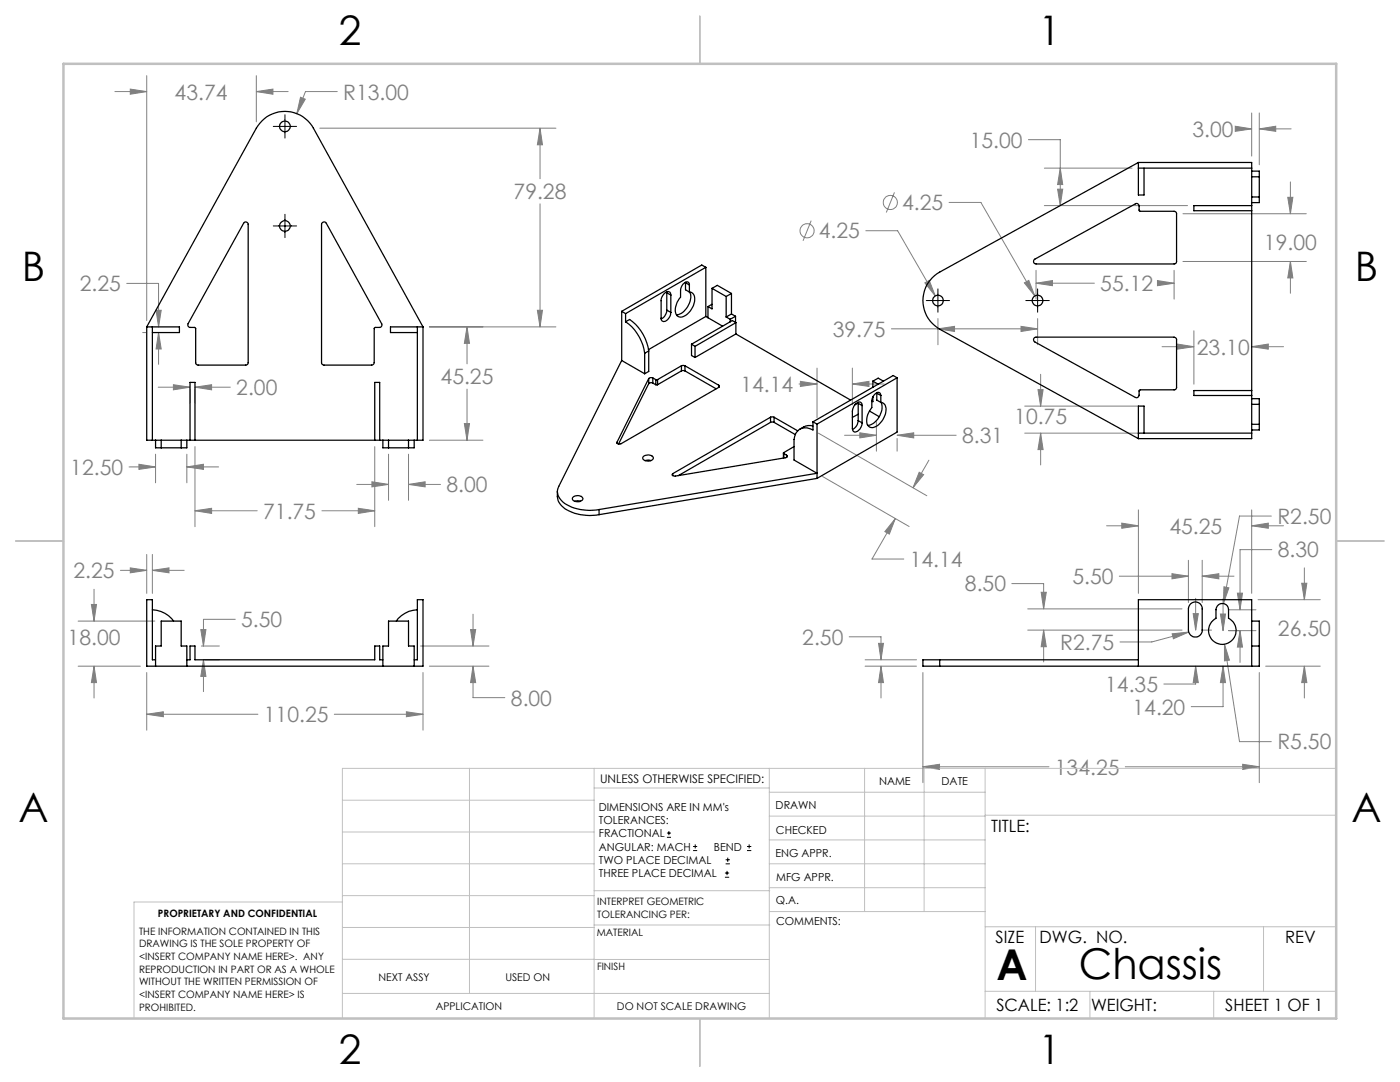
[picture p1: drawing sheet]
<svg xmlns="http://www.w3.org/2000/svg" width="279mm" height="216mm" viewBox="0 0 279 216" stroke-linecap="round" stroke-linejoin="round" font-family="sans-serif">
<g fill="none" stroke="#808080" stroke-width=".2">
<path d="M22.9 18.3h6.4M26 17.8l3.3 .5-3.3 .5zM29.3 15.1v48.9M51.2 18.3l3.3-.5v1zM51.2 18.3h6.3M51.2 15.1v9.2M60 19.4l.9 .4-1.7 2.9zM67.3 18.3h-6.3l-1.8 4.4M63.8 25.6h47.1M107.8 25.6l.5 3.3h-1.1zM107.8 25.6v10.1M178.5 38.4l-1.6 4"/>
<path d="M205.2 27.9h6.4v13.1M208.4 33.5h17.5M211.1 37.7h1l-.5 3.3zM211.6 33.5l.5 3.3h-1zM246.5 25.2l3.3 .5-3.3 .5zM247.3 25.7h2.5M249.8 22.5v8.7M251.3 25.7l3.3-.5v1zM251.3 22.5v10.4M251.3 25.7h6.4M257 39.4h1l-.5 3.3zM257.5 36.3v6.4"/>
<path d="M25.3 56.6h6.3v8.6M107.8 40.7v24.5M161.9 44l-1.6 4M172.8 46h6.3l7.6 13.1M184.6 56.4l.9-.4 1.2 3.1zM189.4 40.4h6.4l10.7 18.7M204.4 56.4l.9-.4 1.2 3.1zM206.8 56.5l3.2-.5v1zM206.8 56.5h11.6M206.8 53.9v5.8M208.4 41h28.6M231 56l3.3 .5-3.3 .5z"/>
<path d="M231.3 56.5h3M234.3 53.9v5.8M236.1 42.7h24.6M236.1 52.2h24.6M257.5 52.2l.5 3.3h-1zM257.5 52.2v6.3M28.5 66.4h.6M31.2 61.9h1l-.6 3.3zM31.6 77.3h6.3M31.6 66.4l.6 3.2h-1zM31.6 66.4v6.3M34.6 76.8l3.3 .5-3.3 .5z"/>
<path d="M37.9 77.6v2.8M38.9 77.3l3.3-.5v1zM38.9 77.6v2.8M38.9 77.3h7.1M85.7 65.2h25.2M93.2 65.2l.5 3.3h-1zM93.2 65.2v7.4M93.2 77.6v10.2M107.2 61.9h1.1l-.5 3.3zM159.5 76.6h3.6M159.7 76.1l3.4 .5-3.4 .5zM163.1 73.4v10"/>
<path d="M170.1 76.6l3.3-.5v1zM170.1 73.4v7.4M170.1 76.6h6.4M177.9 65.6h29.2M187.2 65.6l3.3-.5v1zM187.2 63.6v5.2M203.8 65.1l3.3 .5-3.3 .5zM207.1 63.6v5.2M207.2 77.8h1l-.5 3.2zM207.7 74.7v6.3M231.9 69.2h6.4M234.9 68.7l3.4 .5-3.4 .5z"/>
<path d="M238.3 66v10.7M249.8 69.2l3.3-.5v1zM249.8 69.2h6.4M25.8 93.2h5.2M27.7 92.6l3.3 .6-3.3 .5zM31 90.6v5.7M37.3 93.2l3.3-.6v1.1zM37.3 90.6v5.7M37.3 93.2h6.3M38.9 89.1v16M71.2 96.7h6.3M74.2 96.1l3.3 .6-3.3 .5z"/>
<path d="M74.8 89.1v16M77.5 90.6v9.2M81.5 96.7l3.3-.6v1.1zM81.5 90.6v9.2M81.5 96.7h6.4M85.7 87.8h10.7M92.7 84.5h1l-.5 3.3zM163.3 86.4l21.7 12.5M164.1 95.1l17.3 10M168.6 86.9h6.3M171.6 86.4l3.3 .5-3.3 .5zM174.9 84.1v5.9"/>
<path d="M179 86.9l3.4-.5v1zM179 87.5v2.5M179 86.9h11.8M183.4 94.2l.9 .5-2.1 2.6zM185.4 91.8l-3.2 5.5M204.5 86.4h22.5M204.5 81h22.5M207.7 86.4l.5 3.3h-1zM207.7 86.4v6.4M18.8 117.6v6.3M24 113.8h5.3M26 113.3l3.3 .5-3.3 .5z"/>
<path d="M29.3 110.6v7.8M30.4 113.8l3.3-.5v1zM30.4 110.6v7.8M30.4 113.8h6.4M38.9 101.9l3.3-.5v1zM38.9 101.9h12.4M64.2 101.9h10.6M71.5 101.4l3.3 .5-3.3 .5zM178.7 103.5l-1.2 3.1-.9-.5zM178.7 103.5l-4.7 8h6.4M201.9 116.5h6.4v5M207.8 118.2h1l-.5 3.3z"/>
<path d="M220.8 104.9h6.4M223.4 115h13.8M223.9 104.4l3.3 .5-3.3 .5zM227.2 101.7v16.7M233.9 114.5l3.3 .5-3.3 .5zM237.2 111.8v8.4M238.6 119.4v6.3M239.9 115l3.3-.5v1zM239.9 111.8v8.4M239.9 115h6.4M244.1 119.5v6.3M244.3 117.1l1 .2-1.1 3.1z"/>
<path d="M246.9 118.4h1.1l-.5 3.3zM249.8 104.9l3.3-.5v1zM249.8 101.7v16.7M249.8 104.9h6.4M251.1 119.7h12.4M253.7 103h-6.3l-3.2 17.4M253.8 109.7h-6.3v12M259.8 116.4h1l-.5 3.3zM260.3 113.3v6.4M15.6 123.9h15.3M15.6 132.9h12.4M18.2 120.6h1.1l-.5 3.3z"/>
<path d="M18.8 132.9l.5 3.3h-1.1zM18.8 132.9v6.4M29.3 134.2v11.5M40.1 125.6h1l-.5 3.3zM40.2 128.9h3.6M40.6 131.7l.5 3.3h-1zM40.6 131.7v6.3M40.8 131.7h3M47 123.6h-6.4v5.3M83.9 128.9h13.7M84.4 134.2v11.5M85.7 132.9h11.9"/>
<path d="M93.9 125.6h1l-.5 3.3zM94.4 132.9l.5 3.3h-1zM94.4 132.9v6.3h6.4M94.4 122.6v6.3M169.5 127.1h6.3v4.6M172.6 131.7h10.3M172.6 132.9h10.3M175.3 128.4h1l-.5 3.3zM175.8 132.9l.5 3.3h-1zM175.8 132.9v6.4M184.2 134.2v22M205.1 121.5h30.8"/>
<path d="M205.1 125.7h30.8M208.3 125.7l.5 3.3h-1zM208.3 125.7v6.4M233.9 126.5l3.3-.4-3 1.4zM237.2 126.1l-7.3 2h-6.4M238.1 122.4h1l-.5 3.3zM238.6 132.9l.5 3.3h-1zM238.6 132.9v3.6h-6.3M239.8 125.7h2M243.6 122.5h1l-.5 3.3zM244.1 132.9l.5 3.3h-1zM244.1 132.9v8.1h-6.4"/>
<path d="M244.4 128.6l1 3.1-1 .2zM244.4 128.6l3 19.4h6.3M245.2 125.8h5.4M245.2 121.7h5.4M247.5 125.8l.5 3.3h-1.1zM247.5 125.8v6.4M251.3 134.2v22M252.6 132.9h10.9M260.3 132.9l.5 3.3h-1zM260.3 132.9v6.4M29.3 142.5l3.3-.5v1zM29.3 142.5h22.2"/>
<path d="M66.7 142.5h17.7M81.1 142l3.3 .5-3.3 .5zM184.2 153l3.3-.5v1zM184.2 153h25.1M224.6 153h26.7M248 152.5l3.3 .5-3.3 .5z"/>
<circle cx="161.1" cy="46" r="1.41"/>
<circle cx="177.7" cy="40.4" r="1.41"/>
</g>
<g fill="none" stroke="#000" stroke-width=".2">
<path d="M54.5 25.2h4.7M56.9 22.9v4.7M54.5 45.1h4.7M56.9 42.8v4.6M184.9 60h4.6M187.2 57.6v4.7M204.7 60h4.7M207.1 57.6v4.7M133.1 167.1h.8M133.1 166.2h.8M133.5 165.8v.9M138.3 169.7h.8"/>
<path d="M138.3 168.9h.8M138.7 168.5v.8M144.7 175h.8M144.7 174.2h.8M144.8 172.4h.9M144.8 171.6h.9M145.1 173.8v.8M145.2 171.1v.9M149.1 169.7h.8M149.1 168.9h.8M149.5 168.5v.8"/>
</g>
<g fill="none" stroke="#c0c0c0" stroke-width=".2">
<path d="M68.3 159.7h50.3M93.7 153.3v44.9M118.6 153.3v49.9M118.6 157.2h34.9M153.5 153.3v49.9M153.5 158.1h43.1M172.5 153.3v28.6M184.4 153.3v28.6M196.6 153.3v49.9M266.7 153.3h-198.4v49.9M68.3 178.7h50.3M68.3 172.4h50.3"/>
<path d="M68.3 166h50.3M68.3 180h-41.6v23.2M118.6 177.7h35M153.5 167.6h43.1M153.5 162.8h43.1M153.5 172.4h43.1M153.5 177.1h43.1M196.6 162.7h70.1M68.3 198.2h85.2M68.3 191.4l85.2 .1M68.3 185.1h50.3M118.6 184.6h35"/>
<path d="M153.6 181.9h43M196.6 197.8h70.1M196.6 184.9h70.1M206.7 184.9v12.9M217.5 197.8v5.4M242.2 197.8v5.4M252.2 184.9v12.9"/>
</g>
<path d="M139.7 3.2v9.5M3.1 107.9h9.6M266.7 107.9h9.5M139.7 203.2v9.6" fill="none" stroke="#c0c0c0" stroke-width=".25"/>
<path d="M12.7 12.7h254v190.5h-254z" fill="none" stroke="#c0c0c0" stroke-width=".5"/>
<path d="M60 19.4l-.8 3.3 1.7-2.9zM27.7 92.6l3.3 .6-3.3 .5zM37.3 93.2l3.3-.6v1.1zM74.2 96.1l3.3 .6-3.3 .5zM81.5 96.7l3.3-.6v1.1zM93.2 65.2l.5 3.3h-1zM92.7 84.5h1l-.5 3.3zM38.9 77.3l3.3-.5v1zM34.6 76.8l3.3 .5-3.3 .5zM31.6 66.4l.6 3.2h-1zM31.2 61.9h1l-.6 3.3zM107.8 25.6l.5 3.3h-1.1zM107.2 61.9h1.1l-.5 3.3zM51.2 18.3l3.3-.5v1zM26 17.8l3.3 .5-3.3 .5zM38.9 101.9l3.3-.5v1zM71.5 101.4l3.3 .5-3.3 .5zM29.3 142.5l3.3-.5v1zM81.1 142l3.3 .5-3.3 .5zM40.1 125.6h1l-.5 3.3zM40.6 131.7l.5 3.3h-1zM26 113.3l3.3 .5-3.3 .5zM30.4 113.8l3.3-.5v1zM18.2 120.6h1.1l-.5 3.3zM18.8 132.9l.5 3.3h-1.1zM93.9 125.6h1l-.5 3.3zM94.4 132.9l.5 3.3h-1zM184.2 153l3.3-.5v1zM248 152.5l3.3 .5-3.3 .5zM223.9 104.4l3.3 .5-3.3 .5zM249.8 104.9l3.3-.5v1zM175.3 128.4h1l-.5 3.3zM175.8 132.9l.5 3.3h-1zM259.8 116.4h1l-.5 3.3zM260.3 132.9l.5 3.3h-1zM233.9 126.5l.3 1 3-1.4zM207.8 118.2h1l-.5 3.3zM208.3 125.7l.5 3.3h-1zM233.9 114.5l3.3 .5-3.3 .5zM239.9 115l3.3-.5v1zM244.4 128.6v3.3l1-.2zM244.3 117.1l-.1 3.3 1.1-3.1zM238.6 132.9l.5 3.3h-1zM238.1 122.4h1l-.5 3.3zM247.5 125.8l.5 3.3h-1.1zM246.9 118.4h1.1l-.5 3.3zM244.1 132.9l.5 3.3h-1zM243.6 122.5h1l-.5 3.3zM204.4 56.4l2.1 2.7-1.2-3.1zM184.6 56.4l2.1 2.7-1.2-3.1zM231 56l3.3 .5-3.3 .5zM206.8 56.5l3.2-.5v1zM257 39.4h1l-.5 3.3zM257.5 52.2l.5 3.3h-1zM207.7 86.4l.5 3.3h-1zM207.2 77.8h1l-.5 3.2zM249.8 69.2l3.3-.5v1zM234.9 68.7l3.4 .5-3.4 .5zM187.2 65.6l3.3-.5v1zM203.8 65.1l3.3 .5-3.3 .5zM246.5 25.2l3.3 .5-3.3 .5zM251.3 25.7l3.3-.5v1zM211.6 33.5l.5 3.3h-1zM211.1 37.7h1l-.5 3.3zM183.4 94.2l.9 .5-2.1 2.6zM178.7 103.5l-1.2 3.1-.9-.5zM170.1 76.6l3.3-.5v1zM159.7 76.1l3.4 .5-3.4 .5zM171.6 86.4l3.3 .5-3.3 .5zM179 86.9l3.4-.5v1z" fill="#808080"/>
<g fill="none" stroke="#000" stroke-width=".25">
<path d="M227.2 33.5v5.4h1.1v-5.4M227.2 32.4l-39.7 21.9a6.5 6.5 0 0 0 0 11.4l39.7 21.8M227.2 32.4v1.1M227.2 32.4h22.6v55.1h-22.6M227.2 33.5h22.6M249.8 34.1h1.5v6.3h-1.5M249.8 39.3h1.5M249.8 35.3h1.5M48.7 44.4l.5-.1 .3 .3v28l-.4 .2h-9.8l-.2-.4v-6.9l-.3-.2h-.8a.49 .49 0 0 1-.5-.7zM64.3 44.5l.4-.2 .4 .3 11.1 20a.49 .49 0 0 1-.5 .7h-.8l-.2 .2v6.9l-.3 .4h-9.8l-.4-.2v-27.8zM133.1 58.4l.8 .5M133.1 58.2v3.7"/>
<path d="M133.9 58.9a.67 .67 0 0 0-.5-.7 .67 .67 0 0 0-.8 .3l-.7 1.3v3.7a.67 .67 0 0 0 .5 .7 .67 .67 0 0 0 .8-.4l.5-.7 .2-.8M133.9 58.9v3.4M136.8 56.4l.8 .5M136.8 56.3v1.5l.8 .5M137.6 56.9a.57 .57 0 0 0-.4-.7 .57 .57 0 0 0-.7 .3l-.3 .4-.3 .7-.1 1.7a3 3 0 0 0-.6 3.8 2.08 2.08 0 0 0 2.6-1.1 2.99 2.99 0 0 0 .5-3.5l-.7-.2M137.6 56.9v1.4M137.6 58.3a3.6 3.6 0 0 1-1.4 4.1l-1.2 .4M140.9 53.3l-.8-.4-16 9.2M140.9 53.3l-16.1 9.3M140.9 53.3v9.8M142.1 57.5v4.1l-.8-.4M142.1 57.5l2.8 1.7"/>
<path d="M142.1 57.5l1.1-.6 2.8 1.7M144.9 59.2v4.1M146 58.6l-1.1 .6M146 58.6v4.1M206.4 51.8l20.2-11.1a.49 .49 0 0 1 .7 .4v.9l.2 .2h6.8l.4 .2 .1 9.8-.2 .4-27.8 .1-.5-.2zM249.8 41h-11.5v1.1h11.5M29.3 65.2l21.9-39.6a6.5 6.5 0 0 1 11.3 0l21.9 39.6M29.3 65.2h1.1M29.3 65.2v22.6h55.1v-22.6M30.4 65.2h5.4v1.2h-5.4M30.4 65.2v22.6M83.3 65.2h-5.4v1.2h5.4"/>
<path d="M83.3 65.2h1.1M83.3 65.2v22.6M124.1 71.9l-12.6 25.1a2.61 2.61 0 0 0 1.2 3.5 9.6 9.6 0 0 0 6.9 1.2M124.1 71.9l4.6 2.7M124.1 62.1v9.8M124.1 62.1l.7 .5M124.8 64.2a9.2 9.2 0 0 1 3.9 6.3M124.8 64.2l.9-.5a9.3 9.3 0 0 1 3.8 6.3M124.8 62.6v1.6M128.7 70.5v4.1M129.5 75.5l-6.4 12.8M129.5 70v4.1l-.8 .5"/>
<path d="M129.5 75.5v1.1M129.5 76.6l-6.1 12M129.5 70l-.8 .5M130.3 75.4h-.5l-.3 .1M130.3 76.4l-.3-.1-.5 .3M130.3 75.4l.6 .3M130.3 75.4v1M130.3 76.4l.6 .4M130.9 75.7h.3M130.9 76.8h.3M130.9 75.7v1.1M131.2 75.7v1.1"/>
<path d="M133.1 61.9a2.07 2.07 0 0 1-1.2 1.7M133.1 61.9l.8 .4M136 73h.7M136 74h.7M136 73l-4.8 2.7M136 73v1M136 74l-4.8 2.8M136.7 73l6.7 3.9M136.7 73v1M136.7 74l6.2 3.6M138 68.7v2.2l.7 .4M138 68.7l.7 .4"/>
<path d="M138.7 69.1v2.2M140.9 63.1l-11.5 6.7M140.9 63.1l.4 .3M141.3 63.4l2.9 1.7M141.3 61.2v2.2M142.1 60.7l-.8 .5M143.4 76.9l.2 .2-.2 .2M143.4 77.3l-19.5 11.2a.5 .5 0 0 1-.8-.2M143.4 76.9v.4M144.9 63.3l.8 .4M145.7 63.7v.5M146 62.7l-1.1 .6"/>
<path d="M146 62.7l.8 .4M146.8 63.1l-1.1 .6M146.8 63.1v1.2M146.9 66.6l22.9 13.2M146.9 66.6l-8.2 4.7M146.9 64.4l-.7-.4-8.2 4.7M146.9 64.4l-8.2 4.7M146.9 64.4v2.2M174.2 79.2v1l-.2-.2M174.2 76.1v1.2M174.2 76.1l1.1 .6M174.2 76.1l1.1-.6 1 .6"/>
<path d="M175 78.5l.8 .4M175 78.4v1.4l.8 .5M175.8 78.9a.59 .59 0 0 0-.4-.6 .59 .59 0 0 0-.7 .3l-.5 .6-.2 .7a3.1 3.1 0 0 1-.6 2.4 2.21 2.21 0 0 0 .2 2.9 2.46 2.46 0 0 0 2.6-1.5 2.77 2.77 0 0 0 .2-3.1l-.6-.3M175.8 78.9v1.4M179 75.4l-15.9 9.2M179 75.4v10.8l-15.9 9.3M179 75.4l-.7-.5-16.1 9.3M206.4 67.4l.4-.1h27.5l.3 .1 .2 .3-.1 9.9-.3 .2h-6.9l-.2 .1v.9a.49 .49 0 0 1-.7 .5l-20.1-11.1-.2-.4zM249.8 79.6h1.5v6.2h-1.5M249.8 77.9h-11.5v1h11.5M31 87.8v1.6h6.3v-1.6M32.2 87.8v1.6"/>
<path d="M36.2 87.8v1.6M37.9 87.8v-11.5h1v11.5M74.8 87.8v-11.5h1v11.5M76.4 87.8v1.6h6.3v-1.6M77.5 87.8v1.6M81.5 87.8v1.6M111.2 98.1a3.7 3.7 0 0 0 2.9 4.1 10.5 10.5 0 0 0 5.5 .5M114.3 99.3a1.18 1.18 0 0 1 2 .3 1.29 1.29 0 0 1-2.1 0zM123.1 88.3v.1M128.3 91.2a1.32 1.32 0 0 1 2.1 .2 1.22 1.22 0 0 1-2.1 0zM128.7 91.9l.7-.1 .5 .1M134.3 94.5v.4"/>
<path d="M153.8 83.3h.7M153.8 84.3h.7M153.8 83.3l-19.5 11.2M153.8 83.3v1M153.8 84.3l-18.4 10.6M154.5 83.3l4.7 2.7M154.5 83.3v1M154.5 84.3l4.2 2.4M156.4 90.4v1M156.4 90.5l.6 .3M156.4 90.5v.9M157 90.8a.27 .27 0 0 1 .1 .4 .27 .27 0 0 1-.3 .1l-22 3.7-.6-.1-.1-.2 .2-.2"/>
<path d="M157 90.8v.4M158.5 89.1l-2.1 1.2v.2M160.4 85.2l-.8 .4M162.2 84.2v1.6a2.36 2.36 0 0 0-2.4-.2 2.36 2.36 0 0 0-1.3 2.1v4.1l4.6 2.6-43.5 7.3M162.2 85a2.16 2.16 0 0 0-1.8 .2M162.2 84.2l.9 .4M163.1 84.6v10.9M163.1 95.5l-43.5 7.2M171.2 80.3l.1 .2M171.3 83.9a2.07 2.07 0 0 1-1.2 1.8M171.3 82.7l-1.2 .6M171.3 80.5l.7 .4"/>
<path d="M171.3 83.9l.7 .5M171.3 80.5v3.4M171.3 80.4l-.7 .4M172 80.9a.6 .6 0 0 0-.3-.6 .6 .6 0 0 0-.7 .1l-.6 .6-.3 .8v3.7a.66 .66 0 0 0 .5 .7 .66 .66 0 0 0 .8-.4l.5-.6 .1-.8M172 80.9v3.5M173.5 82l2 1.1M175.8 80.3a3.7 3.7 0 0 1-2.6 4.6M227.2 86.4v-5.4h1.1v5.4M227.2 86.4v1.1M227.2 86.4h22.6M249.8 80.7h1.5M249.8 84.7h1.5"/>
<path d="M114.7 100l.6-.1 .6 .1M119.6 101.7v1M30.4 121.7a5.4 5.4 0 0 1 4.2 2.2M31 131.7h-.6v-12h-1.1v13.2h55.1v-13.2h-1.1v12h-.6M31 132.9v-4h1.2v-5h4v5h1.1v4M37.3 131.7h.6v-2.8h1v2.8h35.9v-2.8h1v2.8h.6M76.4 132.9v-4h1.1v-5h4v5h1.2v4M83.3 121.7a5.4 5.4 0 0 0-4.2 2.2M187.5 131.7h-3.3v1.2h3.3M187.5 131.7h39.7M187.5 131.7v1.2M227.2 132.9v-13.2h22.6v13.2"/>
<path d="M237.6 120.5a1.37 1.37 0 0 1 1.5-.3 1.37 1.37 0 0 1 .8 1.3v4.2a1.38 1.38 0 0 1-1.4 1.4 1.38 1.38 0 0 1-1.3-1.4v-4.2l.1-.6zM243.2 120.7a1.24 1.24 0 0 1 1.3-.2 1.24 1.24 0 0 1 .7 1.2v1.7a2.76 2.76 0 0 1 .9 4.2 2.76 2.76 0 0 1-4.3 0 2.76 2.76 0 0 1 .9-4.2v-2zM249.8 123.9h1.5v9h-63.8M249.8 128.9h1.5"/>
<circle cx="56.9" cy="25.2" r="1.06"/>
<circle cx="56.9" cy="45.1" r="1.06"/>
<circle cx="187.2" cy="60" r="1.06"/>
<circle cx="207.1" cy="60" r="1.07"/>
</g>
<g font-size="8.5">
<text x="198.9" y="195.5">A</text>
<text x="215.3" y="195.4">Chassis</text>
</g>
<g font-size="8.1">
<text x="67.6" y="8.9">2</text>
<text x="207.3" y="8.9">1</text>
<text x="4.4" y="56.1">B</text>
<text x="270.4" y="56.1">B</text>
<text x="3.7" y="164.1">A</text>
<text x="269.7" y="164.1">A</text>
<text x="67.6" y="212.4">2</text>
<text x="207.3" y="212.4">1</text>
</g>
<g font-size="4.2" fill="#808080">
<text x="34.9" y="19.9">43.74</text>
<text x="68.5" y="19.9">R13.00</text>
<text x="193.5" y="29.5">15.00</text>
<text x="238" y="27.3">3.00</text>
<text x="102.5" y="39.8">79.28</text>
<text x="180" y="41.9">4.25</text>
<text x="163.4" y="47.6">4.25</text>
<text x="252.2" y="49.8">19.00</text>
<text x="15.9" y="58.1">2.25</text>
<text x="219.6" y="58.1">55.12</text>
<text x="166.2" y="67.2">39.75</text>
<text x="238.9" y="70.8">23.10</text>
<text x="87.9" y="76.7">45.25</text>
<text x="47.2" y="78.8">2.00</text>
<text x="147.8" y="78.2">14.14</text>
<text x="192" y="88.4">8.31</text>
<text x="202.4" y="84.6">10.75</text>
<text x="14" y="94.7">12.50</text>
<text x="89.1" y="98.2">8.00</text>
<text x="52.5" y="103.5">71.75</text>
<text x="233.4" y="106.5">45.25</text>
<text x="254.9" y="104.6">R2.50</text>
<text x="181.6" y="113.1">14.14</text>
<text x="255" y="111.2">8.30</text>
<text x="14.7" y="115.4">2.25</text>
<text x="192.6" y="118">8.50</text>
<text x="214" y="116.6">5.50</text>
<text x="48.1" y="125.2">5.50</text>
<text x="13.5" y="128.7">18.00</text>
<text x="160.1" y="128.6">2.50</text>
<text x="211.6" y="129.7">R2.75</text>
<text x="255" y="126.9">26.50</text>
<text x="102" y="140.8">8.00</text>
<text x="220.6" y="138.1">14.35</text>
<text x="226" y="142.6">14.20</text>
<text x="52.7" y="144.1">110.25</text>
<text x="254.9" y="149.5">R5.50</text>
<text x="210.5" y="154.6">134.25</text>
</g>
<g font-size="3.4">
<text x="197.8" y="166">TITLE:</text>
<text x="198.7" y="188.1">SIZE</text>
<text x="207.5" y="188.1">DWG. NO.</text>
<text x="256.5" y="188.2">REV</text>
<text x="198.8" y="201.7">SCALE: 1:2</text>
<text x="217.7" y="201.8">WEIGHT:</text>
<text x="244.5" y="201.7">SHEET 1 OF 1</text>
</g>
<text font-size="2.4" x="119.8" y="156.2">UNLESS OTHERWISE SPECIFIED:</text>
<g font-size="2.2">
<text x="119.5" y="161.8">DIMENSIONS ARE IN MM's</text>
<text x="154.8" y="161.4">DRAWN</text>
<text x="175.4" y="156.6">NAME</text>
<text x="187.9" y="156.7">DATE</text>
<text x="119.5" y="164.4">TOLERANCES:</text>
<text x="119.5" y="167.1">FRACTIONAL</text>
<text x="154.9" y="166.3">CHECKED</text>
<text x="119.5" y="169.7">ANGULAR: MACH</text>
<text x="119.5" y="172.4">TWO PLACE DECIMAL</text>
<text x="142.5" y="169.7">BEND</text>
<text x="154.8" y="171">ENG APPR.</text>
<text x="119.5" y="175">THREE PLACE DECIMAL</text>
<text x="154.9" y="175.7">MFG APPR.</text>
<text x="154.9" y="180.4">Q.A.</text>
<text x="154.9" y="184.6">COMMENTS:</text>
</g>
<g font-size="2.1">
<text x="75.5" y="195.7">NEXT ASSY</text>
<text x="100.9" y="195.7">USED ON</text>
<text x="86.9" y="201.5">APPLICATION</text>
<text x="123.1" y="201.6">DO NOT SCALE DRAWING</text>
</g>
<g font-size="2">
<text x="31.5" y="182.9">PROPRIETARY AND CONFIDENTIAL</text>
<text x="119.2" y="180.6">INTERPRET GEOMETRIC</text>
<text x="119.2" y="183.1">TOLERANCING PER:</text>
<text x="27.8" y="186.5">THE INFORMATION CONTAINED IN THIS</text>
<text x="27.8" y="189">DRAWING IS THE SOLE PROPERTY OF</text>
<text x="27.8" y="191.6">&lt;INSERT COMPANY NAME HERE&gt;. ANY</text>
<text x="119.1" y="186.7">MATERIAL</text>
<text x="27.8" y="194.1">REPRODUCTION IN PART OR AS A WHOLE</text>
<text x="27.8" y="196.6">WITHOUT THE WRITTEN PERMISSION OF</text>
<text x="119.1" y="193.5">FINISH</text>
<text x="27.8" y="199.1">&lt;INSERT COMPANY NAME HERE&gt; IS</text>
<text x="27.8" y="201.7">PROHIBITED.</text>
</g>
</svg>
